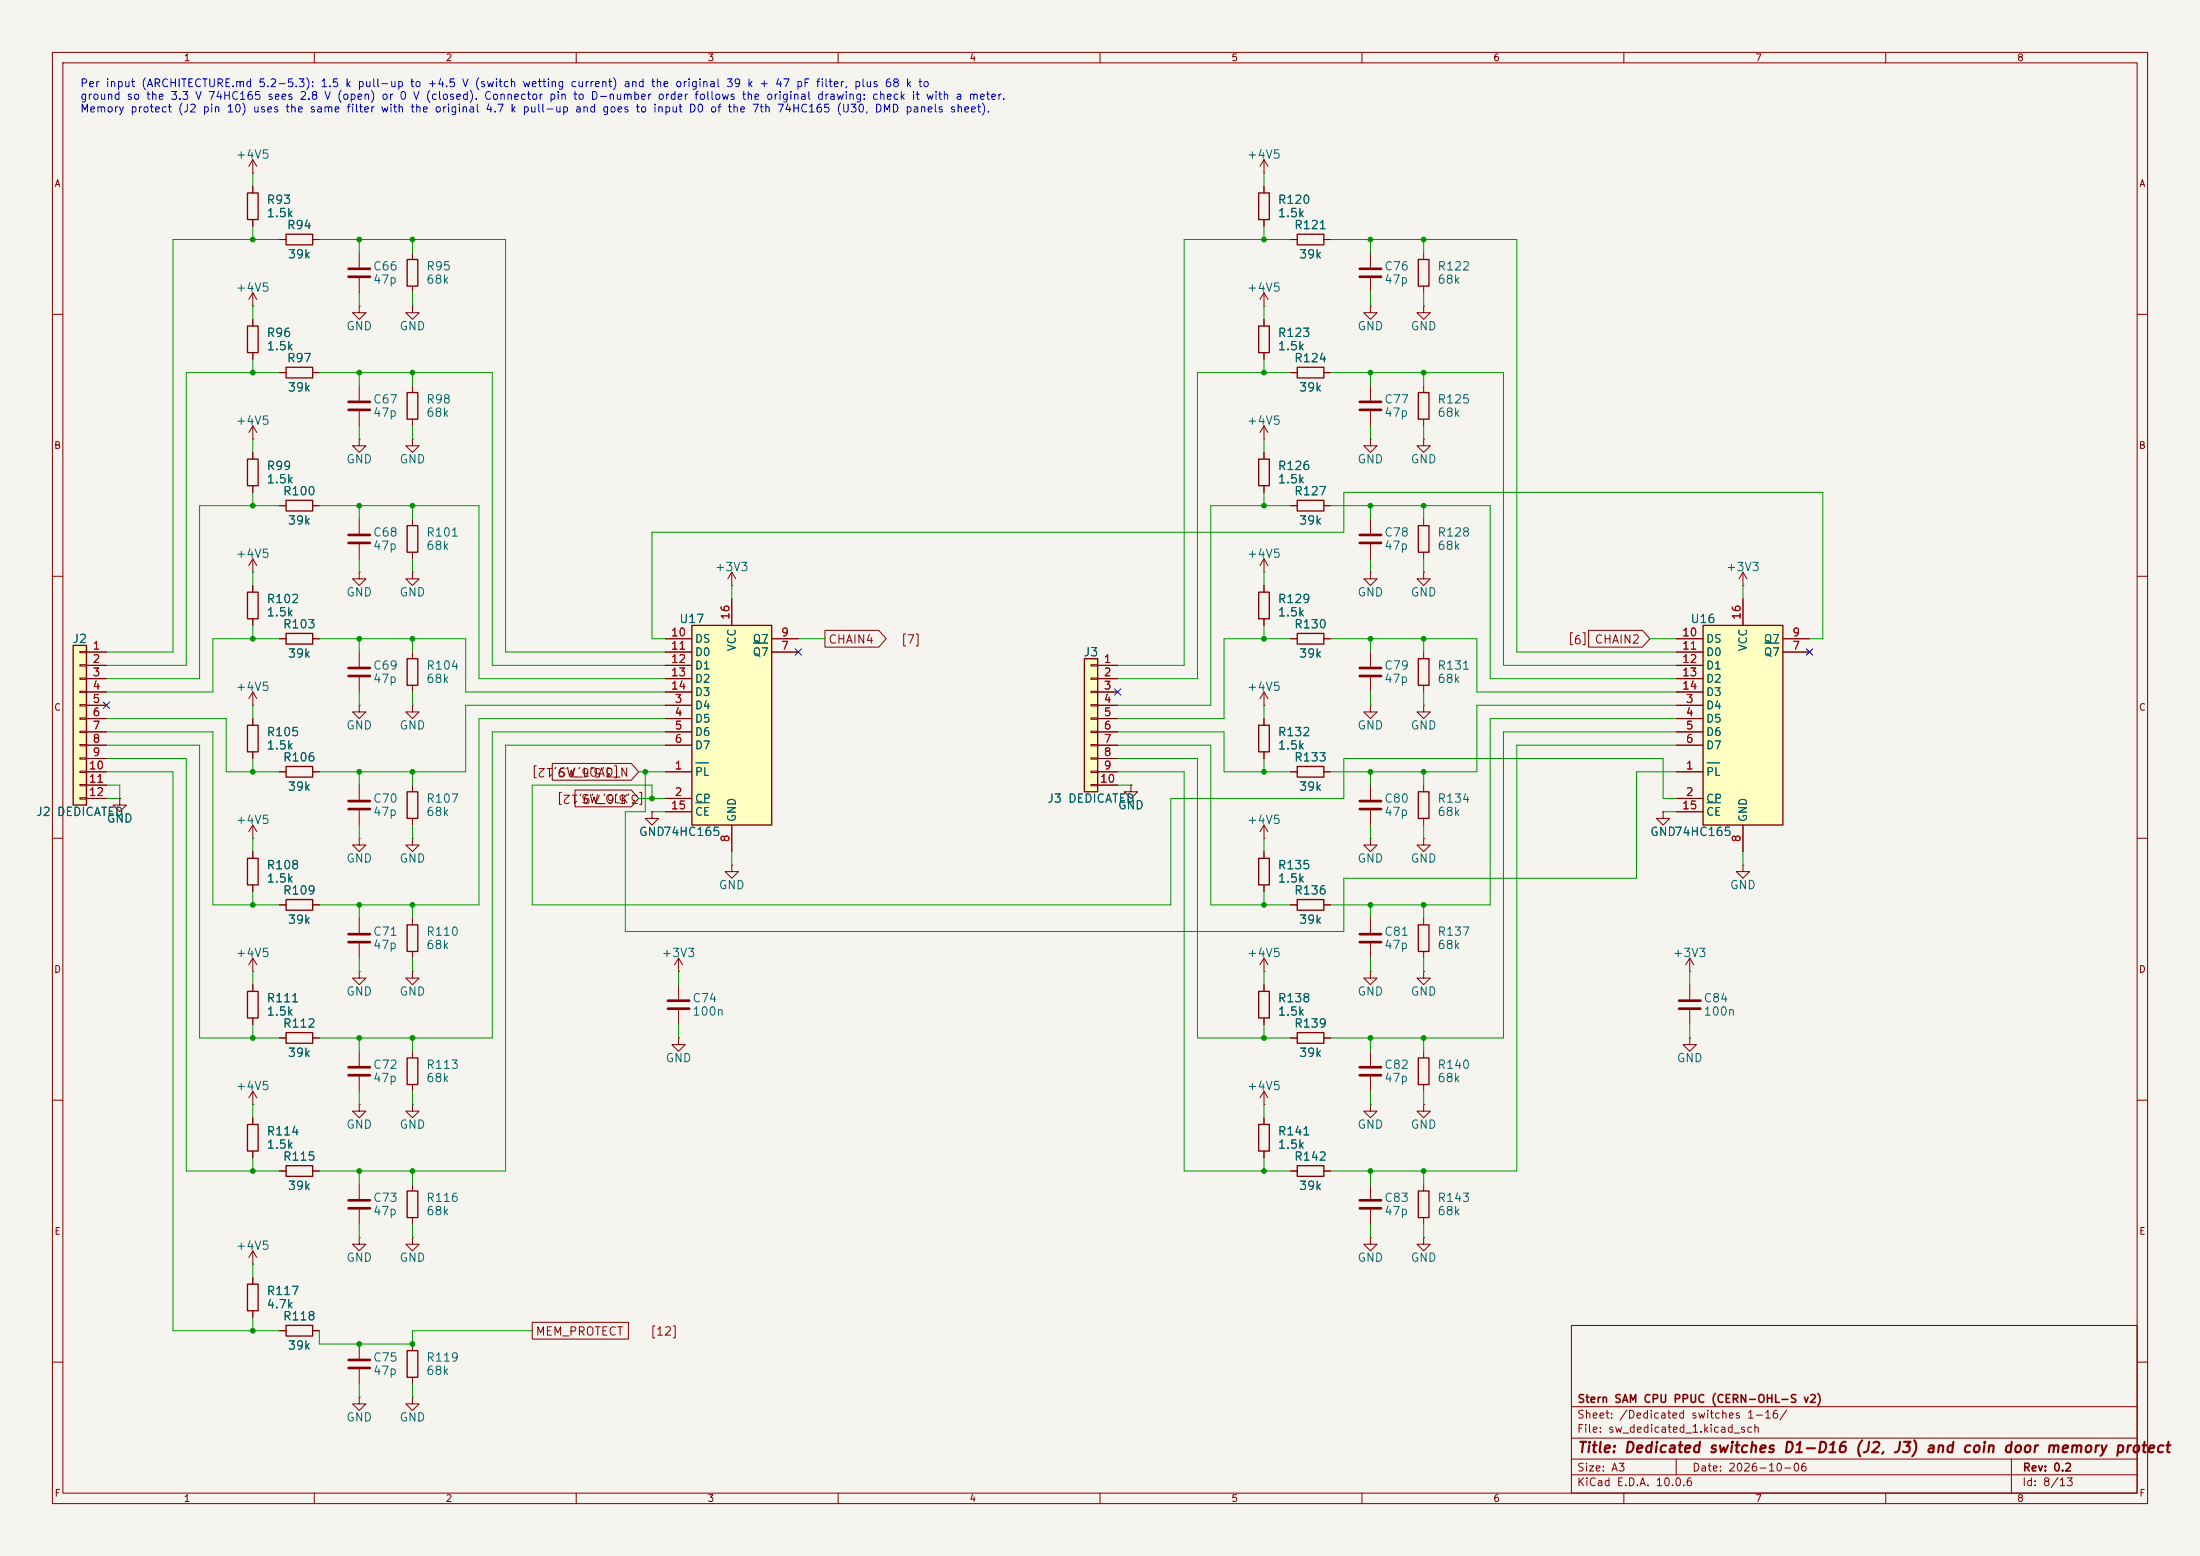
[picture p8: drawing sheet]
<svg xmlns="http://www.w3.org/2000/svg" width="420mm" height="297mm" viewBox="0 0 420 297" stroke-linecap="round" stroke-linejoin="round" font-family="sans-serif">
<path d="M0 0h420v297h-420z" fill="#f5f4ef" stroke="#f5f4ef" stroke-width=".19"/>
<g fill="none" stroke="#840000" stroke-width=".19">
<path d="M10 10h400v277h-400zM12 12h396v273h-396zM60 10v2M110 10v2M160 10v2M210 10v2M260 10v2M310 10v2M360 10v2M68.6 58.4v1.3h1.2l-1.2 1.3-1.3-1.3h1.3M68.6 58.4h.1M68.6 48.3v2.8"/>
<path d="M68.6 53.1v2.8M78.7 58.4v1.3h1.3l-1.3 1.3-1.2-1.3h1.2M78.7 58.4h.1M78.7 48.3v1.2M78.7 54.6v1.3M261.6 48.3v2.8M261.6 53.1v2.8M271.8 58.4v1.3h1.2l-1.2 1.3-1.3-1.3h1.3M271.8 58.4h.1M271.8 48.3v1.2M271.8 54.6v1.3M10 60h2"/>
<path d="M68.6 73.7v2.8M68.6 78.5v2.8M78.7 73.7v1.2M408 60h2M68.6 83.8v1.3h1.2l-1.2 1.3-1.3-1.3h1.3M68.6 83.8h.1M68.6 99.1v2.8M78.7 83.8v1.3h1.3l-1.3 1.3-1.2-1.3h1.2M78.7 83.8h.1M78.7 80v1.3M10 110h2M68.6 109.2v1.3h1.2l-1.2 1.3-1.3-1.3h1.3"/>
<path d="M68.6 109.2h.1M68.6 103.9v2.8M332.7 111.8h.1M332.7 109.2l-.7 1.3M332.7 109.2l.8 1.3M332.7 109.2v2.6M408 110h2M48.3 134.6h.1M48.3 132.1l-.8 1.3M48.3 132.1l.7 1.3M48.3 132.1v2.5M78.7 134.6v1.3h1.3l-1.3 1.3-1.2-1.3h1.2"/>
<path d="M78.7 134.6h.1M78.7 124.5v1.2M78.7 130.8v1.3M10 160h2M317.5 154.9v1.3h1.3l-1.3 1.3-1.3-1.3h1.3M317.5 154.9h.1M408 160h2M48.3 162.6v1.2M48.3 168.9v1.3M332.7 165.1v1.3h1.3l-1.3 1.2-1.2-1.2h1.2M332.7 165.1h.1M53.3 198.1h1.3"/>
<path d="M59.7 198.1h1.3M322.6 198.1v1.3h1.2l-1.2 1.3-1.3-1.3h1.3M322.6 198.1h.1M322.6 185.4h.1M322.6 182.9v2.5M322.6 188v2.8M322.6 192.8v2.8M322.6 182.9l-.8 1.3M322.6 182.9l.7 1.3M10 210h2M48.3 213.4v1.2M48.3 219.7v1.3"/>
<path d="M408 210h2M53.3 223.5h1.3M59.7 223.5h1.3M300 253h108v32h-108zM10 260h2M300 278.5h108M300 274.5h108M300 268.5h108M320 278.5v3M384 278.5v6.5M408 260h2M60 285v2"/>
<path d="M110 285v2M160 285v2M210 285v2M260 285v2M300 281.5h108M310 285v2M360 285v2"/>
</g>
<path d="M77.7 49.5h2.1v5.1h-2.1zM270.8 49.5h2v5.1h-2zM77.7 74.9h2.1v5.1h-2.1zM77.7 125.7h2.1v5.1h-2.1zM47.2 163.8h2.1v5.1h-2.1zM54.6 197.1h5.1v2h-5.1zM47.2 214.6h2.1v5.1h-2.1zM54.6 222.5h5.1v2h-5.1z" fill="none" stroke="#840000" stroke-width=".25"/>
<path d="M66.5 51.3h4.1M66.5 52.8h4.1M259.6 51.3h4.1M259.6 52.8h4.1M66.5 76.7h4.1M66.5 78.2h4.1M66.5 102.1h4.1M66.5 103.6h4.1M320.5 191h4.1M320.5 192.5h4.1" fill="none" stroke="#840000" stroke-width=".51"/>
<path d="M325.1 119.4h15.3v38.1h-15.3z" fill="#ffffc2"/>
<path d="M325.1 119.4h15.3v38.1h-15.3zM240.3 138.4h2v5.1h-2zM247.6 120.9h5.1v2h-5.1zM54.6 146.3h5.1v2h-5.1zM247.6 146.3h5.1v2h-5.1zM240.3 163.8h2v5.1h-2zM247.6 171.7h5.1v2h-5.1zM240.3 189.2h2v5.1h-2zM247.6 197.1h5.1v2h-5.1zM270.8 201.9h2v5.1h-2zM270.8 227.3h2v5.1h-2z" fill="none" stroke="#840000" stroke-width=".25"/>
<g fill="none" stroke="#840000" stroke-width=".19">
<path d="M78.7 109.2v1.3h1.3l-1.3 1.3-1.2-1.3h1.2M78.7 109.2h.1M332.7 114.3v5.1M68.6 134.6v1.3h1.2l-1.2 1.3-1.3-1.3h1.3M68.6 134.6h.1M68.6 124.5v2.8M68.6 129.3v2.8M241.3 134.6h.1M241.3 132.1l-.8 1.3M241.3 132.1l.8 1.3M241.3 132.1v2.5M241.3 137.2v1.2"/>
<path d="M246.4 121.9h1.2M252.7 121.9h1.3M271.8 134.6v1.3h1.2l-1.2 1.3-1.3-1.3h1.3M271.8 134.6h.1M320 134.6h5.1M320 137.2h5.1M320 139.7h5.1M320 124.5h5.1M320 121.9h5.1M320 127h5.1M320 129.5h5.1M320 132.1h5.1"/>
<path d="M340.4 124.5h5M340.4 121.9h5M53.3 147.3h1.3M59.7 147.3h1.3M241.3 143.5v1.3M241.3 157.5v2.5M241.3 157.5l-.8 1.3M241.3 157.5l.8 1.3M246.4 147.3h1.2M252.7 147.3h1.3M320 147.3h5.1M320 152.4h5.1"/>
<path d="M320 142.2h5.1M320 154.9h5.1M332.7 157.5v5.1M139.7 165.1v1.3h1.3l-1.3 1.2-1.3-1.2h1.3M139.7 165.1h.1M241.3 160h.1M241.3 162.6v1.2M241.3 168.9v1.3M246.4 172.7h1.2M252.7 172.7h1.3M261.6 160v1.3h1.3l-1.3 1.3-1.3-1.3h1.3M261.6 160h.1"/>
<path d="M241.3 185.4h.1M241.3 182.9v2.5M241.3 188v1.2M241.3 194.3v1.3M241.3 182.9l-.8 1.3M241.3 182.9l.8 1.3M246.4 198.1h1.2M252.7 198.1h1.3M261.6 185.4v1.3h1.3l-1.3 1.3-1.3-1.3h1.3M261.6 185.4h.1M271.8 185.4v1.3h1.2l-1.2 1.3-1.3-1.3h1.3M271.8 185.4h.1"/>
<path d="M261.6 210.8v1.3h1.3l-1.3 1.3-1.3-1.3h1.3M261.6 210.8h.1M261.6 200.7v2.8M261.6 205.5v2.8M271.8 210.8v1.3h1.2l-1.2 1.3-1.3-1.3h1.3M271.8 210.8h.1M271.8 200.7v1.2M271.8 207v1.3M261.6 226.1v2.8M261.6 230.9v2.8M271.8 226.1v1.2M271.8 232.4v1.3"/>
</g>
<path d="M336.9 122.7h2.7M325.9 145.6h2.4M325.9 153.2h2.5" fill="none" stroke="#006464" stroke-width=".19"/>
<path d="M66.5 127.5h4.1M66.5 129h4.1M259.6 203.7h4.1M259.6 205.2h4.1M259.6 229.1h4.1M259.6 230.6h4.1" fill="none" stroke="#840000" stroke-width=".51"/>
<path d="M132.1 119.4h15.2v38.1h-15.2z" fill="#ffffc2"/>
<path d="M132.1 119.4h15.2v38.1h-15.2z" fill="none" stroke="#840000" stroke-width=".25"/>
<g fill="none" stroke="#840000" stroke-width=".19">
<path d="M139.7 114.3v5.1M127 134.6h5.1M127 137.2h5.1M127 139.7h5.1M127 124.5h5.1M127 121.9h5.1M127 127h5.1M127 129.5h5.1M127 132.1h5.1M147.3 124.5h5.1M147.3 121.9h5.1M127 147.3h5.1"/>
<path d="M127 152.4h5.1M127 142.2h5.1M127 154.9h5.1M139.7 157.5v5.1M271.8 160v1.3h1.2l-1.2 1.3-1.3-1.3h1.3M271.8 160h.1"/>
</g>
<path d="M143.9 122.7h2.7M132.8 145.6h2.5M132.8 153.2h2.6" fill="none" stroke="#006464" stroke-width=".19"/>
<path d="M14 123.2h2.5v30.5h-2.5z" fill="#ffffc2"/>
<path d="M77.7 100.3h2.1v5.1h-2.1zM14 123.2h2.5v30.5h-2.5zM47.2 138.4h2.1v5.1h-2.1zM270.8 151.1h2v5.1h-2zM54.6 171.7h5.1v2h-5.1zM47.2 189.2h2.1v5.1h-2.1zM240.3 214.6h2v5.1h-2z" fill="none" stroke="#840000" stroke-width=".25"/>
<g fill="none" stroke="#840000" stroke-width=".19">
<path d="M78.7 99.1v1.2M78.7 105.4v1.3M139.7 111.8h.1M139.7 109.2l-.8 1.3M139.7 109.2l.8 1.3M139.7 109.2v2.6M15.2 124.3h1.3v.3h-1.3zM15.2 126.9h1.3v.2h-1.3zM15.2 129.4h1.3v.3h-1.3zM15.2 132h1.3v.2h-1.3zM15.2 134.5h1.3v.2h-1.3zM15.2 137h1.3v.3h-1.3z"/>
<path d="M15.2 139.6h1.3v.2h-1.3zM16.5 124.5h3.8M16.5 127h3.8M16.5 129.5h3.8M16.5 132.1h3.8M16.5 134.6h3.8M16.5 137.2h3.8M16.5 139.7h3.8M48.3 137.2v1.2M261.6 134.6v1.3h1.3l-1.3 1.3-1.3-1.3h1.3M261.6 134.6h.1M15.2 142.1h1.3v.3h-1.3z"/>
<path d="M15.2 144.7h1.3v.2h-1.3zM15.2 147.2h1.3v.2h-1.3zM15.2 149.7h1.3v.3h-1.3zM15.2 152.3h1.3v.2h-1.3zM16.5 142.2h3.8M16.5 144.8h3.8M16.5 147.3h3.8M16.5 149.9h3.8M16.5 152.4h3.8M22.9 152.4v1.3h1.2l-1.2 1.2-1.3-1.2h1.3M22.9 152.4h.1M48.3 157.5l-.8 1.3"/>
<path d="M48.3 157.5l.7 1.3M48.3 143.5v1.3M48.3 157.5v2.5M215.9 149.9v1.2h1.3l-1.3 1.3-1.3-1.3h1.3M215.9 149.9h.1M261.6 149.9v2.8M261.6 154.7v2.8M271.8 149.9v1.2M271.8 156.2v1.3M48.3 160h.1M53.3 172.7h1.3M59.7 172.7h1.3"/>
<path d="M261.6 175.3v2.8M48.3 185.4h.1M48.3 182.9v2.5M48.3 188v1.2M48.3 194.3v1.3M48.3 182.9l-.8 1.3M48.3 182.9l.7 1.3M261.6 180.1v2.8M241.3 210.8h.1M241.3 208.3l-.8 1.3M241.3 208.3l.8 1.3M241.3 208.3v2.5"/>
<path d="M241.3 213.4v1.2M241.3 219.7v1.3"/>
</g>
<path d="M259.6 152.9h4.1M259.6 154.4h4.1M259.6 178.3h4.1M259.6 179.8h4.1" fill="none" stroke="#840000" stroke-width=".51"/>
<path d="M207 125.7h2.5v25.4h-2.5z" fill="#ffffc2"/>
<g fill="none" stroke="#840000" stroke-width=".25">
<path d="M47.2 36.8h2.1v5.1h-2.1zM240.3 36.8h2v5.1h-2zM54.6 44.7h5.1v2h-5.1zM247.6 44.7h5.1v2h-5.1zM47.2 62.2h2.1v5.1h-2.1zM54.6 70.1h5.1v2h-5.1zM240.3 62.2h2v5.1h-2zM247.6 70.1h5.1v2h-5.1zM270.8 74.9h2v5.1h-2zM47.2 87.6h2.1v5.1h-2.1zM54.6 95.5h5.1v2h-5.1zM240.3 87.6h2v5.1h-2z"/>
<path d="M247.6 95.5h5.1v2h-5.1zM47.2 113h2.1v5.1h-2.1zM240.3 113h2v5.1h-2zM270.8 100.3h2v5.1h-2zM54.6 120.9h5.1v2h-5.1zM207 125.7h2.5v25.4h-2.5zM270.8 125.7h2v5.1h-2zM77.7 151.1h2.1v5.1h-2.1zM77.7 176.5h2.1v5.1h-2.1zM270.8 176.5h2v5.1h-2zM77.7 201.9h2.1v5.1h-2.1zM77.7 227.3h2.1v5.1h-2.1z"/>
<path d="M247.6 222.5h5.1v2h-5.1zM47.2 245.1h2.1v5.1h-2.1zM54.6 253h5.1v2h-5.1zM77.7 257.8h2.1v5.1h-2.1z"/>
</g>
<g fill="none" stroke="#840000" stroke-width=".19">
<path d="M48.3 33h.1M48.3 30.5v2.5M48.3 35.6v1.2M48.3 30.5l-.8 1.3M48.3 30.5l.7 1.3M241.3 33h.1M241.3 30.5v2.5M241.3 35.6v1.2M241.3 30.5l-.8 1.3M241.3 30.5l.8 1.3M48.3 58.4h.1M48.3 41.9v1.3"/>
<path d="M48.3 55.9v2.5M48.3 55.9l-.8 1.3M48.3 55.9l.7 1.3M53.3 45.7h1.3M59.7 45.7h1.3M241.3 58.4h.1M241.3 41.9v1.3M241.3 55.9v2.5M241.3 55.9l-.8 1.3M241.3 55.9l.8 1.3M246.4 45.7h1.2M252.7 45.7h1.3"/>
<path d="M261.6 58.4v1.3h1.3l-1.3 1.3-1.3-1.3h1.3M261.6 58.4h.1M48.3 61v1.2M48.3 67.3v1.3M53.3 71.1h1.3M59.7 71.1h1.3M241.3 61v1.2M241.3 67.3v1.3M246.4 71.1h1.2M252.7 71.1h1.3M261.6 73.7v2.8M261.6 78.5v2.8"/>
<path d="M271.8 73.7v1.2M48.3 83.8h.1M48.3 81.3v2.5M48.3 86.4v1.2M48.3 92.7v1.3M48.3 81.3l-.8 1.3M48.3 81.3l.7 1.3M53.3 96.5h1.3M59.7 96.5h1.3M241.3 83.8h.1M241.3 81.3v2.5M241.3 86.4v1.2"/>
<path d="M241.3 92.7v1.3M241.3 81.3l-.8 1.3M241.3 81.3l.8 1.3M246.4 96.5h1.2M252.7 96.5h1.3M261.6 83.8v1.3h1.3l-1.3 1.3-1.3-1.3h1.3M261.6 83.8h.1M261.6 99.1v2.8M271.8 83.8v1.3h1.2l-1.2 1.3-1.3-1.3h1.3M271.8 83.8h.1M271.8 80v1.3M271.8 99.1v1.2"/>
<path d="M48.3 109.2h.1M48.3 106.7v2.5M48.3 111.8v1.2M48.3 118.1v1.3M48.3 106.7l-.8 1.3M48.3 106.7l.7 1.3M139.7 114.3v5.1M241.3 109.2h.1M241.3 106.7l-.8 1.3M241.3 106.7l.8 1.3M241.3 106.7v2.5M241.3 111.8v1.2"/>
<path d="M241.3 118.1v1.3M261.6 109.2v1.3h1.3l-1.3 1.3-1.3-1.3h1.3M261.6 109.2h.1M261.6 103.9v2.8M271.8 109.2v1.3h1.2l-1.2 1.3-1.3-1.3h1.3M271.8 109.2h.1M271.8 105.4v1.3M332.7 114.3v5.1M16.5 127h3.8M16.5 129.5h3.8M16.5 132.1h3.8M16.5 134.6h3.8"/>
<path d="M16.5 137.2h3.8M16.5 139.7h3.8M16.5 124.5h3.8M48.3 137.2v1.2M53.3 121.9h1.3M59.7 121.9h1.3M127 127h5.1M127 129.5h5.1M127 132.1h5.1M127 134.6h5.1M127 137.2h5.1M127 139.7h5.1"/>
<path d="M127 121.9h5.1M127 124.5h5.1M147.3 121.9h5.1M147.3 124.5h5.1M157.5 120.3h10.3l1.4 1.6-1.4 1.6h-10.3zM208.3 126.9h1.2v.2h-1.2zM208.3 129.4h1.2v.3h-1.2zM208.3 132h1.2v.2h-1.2zM208.3 134.5h1.2v.2h-1.2zM208.3 137h1.2v.3h-1.2zM208.3 139.6h1.2v.2h-1.2zM209.5 127h3.9"/>
<path d="M209.5 129.5h3.9M209.5 132.1h3.9M209.5 134.6h3.9M209.5 137.2h3.9M209.5 139.7h3.9M241.3 137.2v1.2M246.4 121.9h1.2M252.7 121.9h1.3M261.6 124.5v2.8M261.6 129.3v2.8M271.8 124.5v1.2M271.8 130.8v1.3"/>
<path d="M303.3 120.3h10.3l1.4 1.6-1.4 1.6h-10.3zM320 127h5.1M320 129.5h5.1M320 132.1h5.1M320 134.6h5.1M320 137.2h5.1M320 139.7h5.1M320 121.9h5.1M320 124.5h5.1M340.4 121.9h5M340.4 124.5h5M16.5 142.2h3.8"/>
<path d="M16.5 144.8h3.8M16.5 147.3h3.8M16.5 149.9h3.8M16.5 152.4h3.8M22.9 152.4h.1M48.3 143.5v1.3M53.3 147.3h1.3M59.7 147.3h1.3M68.6 149.9v2.8M68.6 154.7v2.8M78.7 149.9v1.2M78.7 156.2v1.3"/>
<path d="M105.4 145.7h15.1l1.4 1.6-1.4 1.6h-15.1zM109.8 150.8h10.7l1.4 1.6-1.4 1.6h-10.7zM124.5 154.9v1.3h1.2l-1.2 1.3-1.3-1.3h1.3M124.5 154.9h.1M127 142.2h5.1M127 147.3h5.1M127 152.4h5.1M127 154.9h5.1M139.7 157.5v5.1M208.3 142.1h1.2v.3h-1.2zM208.3 144.7h1.2v.2h-1.2zM208.3 147.2h1.2v.2h-1.2z"/>
<path d="M208.3 149.7h1.2v.3h-1.2zM209.5 142.2h3.9M209.5 144.8h3.9M209.5 147.3h3.9M209.5 149.9h3.9M215.9 149.9h.1M241.3 143.5v1.3M246.4 147.3h1.2M252.7 147.3h1.3M317.5 154.9h.1M320 142.2h5.1M320 147.3h5.1"/>
<path d="M320 152.4h5.1M320 154.9h5.1M332.7 157.5v5.1M48.3 162.6v1.2M48.3 168.9v1.3M53.3 172.7h1.3M59.7 172.7h1.3M68.6 160v1.3h1.2l-1.2 1.3-1.3-1.3h1.3M68.6 160h.1M68.6 175.3v2.8M78.7 160v1.3h1.3l-1.3 1.3-1.2-1.3h1.2M78.7 160h.1"/>
<path d="M78.7 175.3v1.2M241.3 162.6v1.2M241.3 168.9v1.3M246.4 172.7h1.2M252.7 172.7h1.3M271.8 175.3v1.2M48.3 188v1.2M48.3 194.3v1.3M53.3 198.1h1.3M59.7 198.1h1.3M68.6 185.4v1.3h1.2l-1.2 1.3-1.3-1.3h1.3M68.6 185.4h.1"/>
<path d="M68.6 180.1v2.8M78.7 185.4v1.3h1.3l-1.3 1.3-1.2-1.3h1.2M78.7 185.4h.1M78.7 181.6v1.3M129.5 185.4h.1M129.5 198.1v1.3h1.3l-1.3 1.3-1.2-1.3h1.2M129.5 198.1h.1M129.5 182.9v2.5M129.5 188v2.8M129.5 192.8v2.8M129.5 182.9l-.7 1.3M129.5 182.9l.8 1.3"/>
<path d="M241.3 188v1.2M241.3 194.3v1.3M246.4 198.1h1.2M252.7 198.1h1.3M271.8 181.6v1.3M48.3 210.8h.1M48.3 208.3v2.5M48.3 213.4v1.2M48.3 219.7v1.3M48.3 208.3l-.8 1.3M48.3 208.3l.7 1.3M68.6 210.8v1.3h1.2l-1.2 1.3-1.3-1.3h1.3"/>
<path d="M68.6 210.8h.1M68.6 200.7v2.8M68.6 205.5v2.8M78.7 210.8v1.3h1.3l-1.3 1.3-1.2-1.3h1.2M78.7 210.8h.1M78.7 200.7v1.2M78.7 207v1.3M241.3 213.4v1.2M241.3 219.7v1.3M48.3 238.8v2.5M48.3 238.8l-.8 1.2M48.3 238.8l.7 1.2"/>
<path d="M53.3 223.5h1.3M59.7 223.5h1.3M68.6 236.2v1.3h1.2l-1.2 1.3-1.3-1.3h1.3M68.6 236.2h.1M68.6 226.1v2.8M68.6 230.9v2.8M78.7 236.2v1.3h1.3l-1.3 1.3-1.2-1.3h1.2M78.7 236.2h.1M78.7 226.1v1.2M78.7 232.4v1.3M246.4 223.5h1.2M252.7 223.5h1.3"/>
<path d="M261.6 236.2v1.3h1.3l-1.3 1.3-1.3-1.3h1.3M261.6 236.2h.1M271.8 236.2v1.3h1.2l-1.2 1.3-1.3-1.3h1.3M271.8 236.2h.1M48.3 241.3h.1M48.3 243.8v1.3M48.3 250.2v1.3M53.3 254h1.3M59.7 254h1.3M68.6 256.5v2.8M78.7 256.5v1.3M101.6 252.4h18.4v3.2h-18.4z"/>
<path d="M68.6 266.7v1.3h1.2l-1.2 1.2-1.3-1.2h1.3M68.6 266.7h.1M68.6 261.4v2.8M78.7 266.7v1.3h1.3l-1.3 1.2-1.2-1.2h1.2M78.7 266.7h.1M78.7 262.9v1.3"/>
</g>
<g fill="none" stroke="#840000" stroke-width=".51">
<path d="M259.6 76.7h4.1M259.6 78.2h4.1M259.6 102.1h4.1M259.6 103.6h4.1M259.6 127.5h4.1M259.6 129h4.1M66.5 152.9h4.1M66.5 154.4h4.1M66.5 178.3h4.1M66.5 179.8h4.1M127.5 191h4.1M127.5 192.5h4.1"/>
<path d="M66.5 203.7h4.1M66.5 205.2h4.1M66.5 229.1h4.1M66.5 230.6h4.1M66.5 259.6h4.1M66.5 261.1h4.1"/>
</g>
<g fill="none" stroke="#009600" stroke-width=".19">
<path d="M48.3 33v2.6M241.3 33v2.6M48.3 43.2v2.5M48.3 58.4v2.6M53.3 45.7h-20.3v78.8h-12.7M61 45.7h35.5v78.8h30.5M68.6 45.7v2.6M68.6 55.9v2.5M78.7 45.7v2.6M78.7 55.9v2.5M241.3 43.2v2.5M241.3 58.4v2.6"/>
<path d="M246.4 45.7h-20.3v81.3h-12.7M254 45.7h35.6v78.8h30.4M261.6 45.7v2.6M261.6 55.9v2.5M271.8 45.7v2.6M271.8 55.9v2.5M48.3 68.6v2.5M53.3 71.1h-17.7v55.9h-15.3M61 71.1h33v55.9h33M68.6 71.1v2.6M78.7 71.1v2.6M241.3 68.6v2.5"/>
<path d="M246.4 71.1h-17.8v58.4h-15.2M254 71.1h33v55.9h33M261.6 71.1v2.6M271.8 71.1v2.6M48.3 83.8v2.6M48.3 94v2.5M53.3 96.5h-15.2v33h-17.8M61 96.5h30.4v33h35.6M68.6 81.3v2.5M68.6 96.5v2.6M78.7 81.3v2.5M78.7 96.5v2.6"/>
<path d="M241.3 83.8v2.6M241.3 94v2.5M246.4 96.5h-15.3v38.1h-17.7M254 96.5h30.5v33h35.5M261.6 81.3v2.5M261.6 96.5v2.6M271.8 81.3v2.5M271.8 96.5v2.6M48.3 109.2v2.6M48.3 119.4v2.5M68.6 106.7v2.5M78.7 106.7v2.5"/>
<path d="M139.7 111.8v2.5M241.3 109.2v2.6M241.3 119.4v2.5M261.6 106.7v2.5M271.8 106.7v2.5M332.7 111.8v2.5M20.3 137.2h22.9v10.1h10.1M20.3 139.7h20.3v33h12.7M48.3 134.6v2.6M53.3 121.9h-12.7v10.2h-20.3M61 121.9h27.9v10.2h38.1M68.6 121.9v2.6"/>
<path d="M68.6 132.1v2.5M78.7 121.9v2.6M78.7 132.1v2.5M127 134.6h-38.1v12.7h-27.9M127 137.2h-35.6v35.5h-30.4M127 121.9h-2.5v-20.3h132v-7.6h91.5v27.9h-2.6M127 139.7h-33v58.4h-33M152.4 121.9h5.1M213.4 139.7h20.3v7.6h12.7M241.3 134.6v2.6M246.4 121.9h-12.7v15.3h-20.3M254 121.9h27.9v10.2h38.1"/>
<path d="M261.6 121.9v2.6M261.6 132.1v2.5M271.8 121.9v2.6M271.8 132.1v2.5M315 121.9h5M320 134.6h-38.1v12.7h-27.9M320 137.2h-35.5v35.5h-30.5M320 139.7h-33v58.4h-33M20.3 147.3h12.7v106.7h20.3M20.3 142.2h17.8v55.9h15.2M20.3 149.9h2.6v2.5h-2.6M20.3 144.8h15.3v78.7h17.7"/>
<path d="M48.3 144.8v2.5M68.6 147.3v2.6M68.6 157.5v2.5M78.7 147.3v2.6M78.7 157.5v2.5M121.9 147.3h5.1M121.9 152.4h5.1M123.2 147.3v7.6h-3.8v22.9h137.1v-10.2h55.9v-20.3h7.6M124.5 152.4v-2.5h-22.9v22.8h121.9v-20.3h33v-7.6h61v7.6h2.5M124.5 154.9h2.5M127 142.2h-30.5v81.3h-35.5M213.4 147.3h12.7v76.2h20.3"/>
<path d="M213.4 142.2h17.7v30.5h15.3M213.4 144.8h15.2v53.3h17.8M213.4 149.9h2.5M241.3 144.8v2.5M261.6 147.3v2.6M261.6 157.5v2.5M271.8 147.3v2.6M271.8 157.5v2.5M317.5 154.9h2.5M320 142.2h-30.4v81.3h-35.6M48.3 160v2.6M48.3 170.2v2.5"/>
<path d="M68.6 172.7v2.6M78.7 172.7v2.6M139.7 162.6v2.5M241.3 160v2.6M241.3 170.2v2.5M261.6 172.7v2.6M271.8 172.7v2.6M332.7 162.6v2.5M48.3 185.4v2.6M48.3 195.6v2.5M68.6 182.9v2.5M68.6 198.1v2.6"/>
<path d="M78.7 182.9v2.5M78.7 198.1v2.6M129.5 185.4v2.6M129.5 195.6v2.5M241.3 185.4v2.6M241.3 195.6v2.5M261.6 182.9v2.5M261.6 198.1v2.6M271.8 182.9v2.5M271.8 198.1v2.6M322.6 185.4v2.6M322.6 195.6v2.5"/>
<path d="M48.3 210.8v2.6M68.6 208.3v2.5M78.7 208.3v2.5M241.3 210.8v2.6M261.6 208.3v2.5M271.8 208.3v2.5M48.3 221v2.5M68.6 223.5v2.6M68.6 233.7v2.5M78.7 223.5v2.6M78.7 233.7v2.5M241.3 221v2.5"/>
<path d="M261.6 223.5v2.6M261.6 233.7v2.5M271.8 223.5v2.6M271.8 233.7v2.5M48.3 241.3v2.5M48.3 251.5v2.5M61 254v2.5h17.7v-2.5h22.9M68.6 264.2v2.5M78.7 264.2v2.5"/>
</g>
<path d="M19.7 134l1.2 1.2M20.9 134l-1.2 1.2M151.8 123.9l1.2 1.2M153 123.9l-1.2 1.2M212.8 131.5l1.2 1.2M214 131.5l-1.2 1.2M344.8 123.9l1.2 1.2M346 123.9l-1.2 1.2" fill="none" stroke="#000084" stroke-width=".19"/>
<path d="M143.9 122.7h2.7M336.9 122.7h2.7M132.8 145.6h2.5M132.8 153.2h2.6M325.9 145.6h2.4M325.9 153.2h2.5" fill="none" stroke="#006464" stroke-width=".19"/>
<g fill="#009600" stroke="#009600" stroke-width=".19">
<circle cx="271.8" cy="71.1" r=".46"/>
<circle cx="271.8" cy="45.7" r=".46"/>
<circle cx="261.6" cy="45.7" r=".46"/>
<circle cx="241.3" cy="71.1" r=".46"/>
<circle cx="261.6" cy="71.1" r=".46"/>
<circle cx="241.3" cy="45.7" r=".46"/>
<circle cx="48.3" cy="71.1" r=".46"/>
<circle cx="68.6" cy="45.7" r=".46"/>
<circle cx="78.7" cy="45.7" r=".46"/>
<circle cx="48.3" cy="45.7" r=".46"/>
<circle cx="68.6" cy="71.1" r=".46"/>
<circle cx="78.7" cy="71.1" r=".46"/>
<circle cx="68.6" cy="223.5" r=".46"/>
<circle cx="78.7" cy="223.5" r=".46"/>
<circle cx="68.6" cy="256.5" r=".46"/>
<circle cx="48.3" cy="254" r=".46"/>
<circle cx="48.3" cy="223.5" r=".46"/>
<circle cx="78.7" cy="256.5" r=".46"/>
<circle cx="48.3" cy="198.1" r=".46"/>
<circle cx="48.3" cy="147.3" r=".46"/>
<circle cx="78.7" cy="172.7" r=".46"/>
<circle cx="78.7" cy="198.1" r=".46"/>
<circle cx="68.6" cy="172.7" r=".46"/>
<circle cx="48.3" cy="172.7" r=".46"/>
<circle cx="68.6" cy="147.3" r=".46"/>
<circle cx="78.7" cy="147.3" r=".46"/>
<circle cx="78.7" cy="121.9" r=".46"/>
<circle cx="48.3" cy="96.5" r=".46"/>
<circle cx="68.6" cy="121.9" r=".46"/>
<circle cx="48.3" cy="121.9" r=".46"/>
<circle cx="241.3" cy="172.7" r=".46"/>
<circle cx="241.3" cy="198.1" r=".46"/>
<circle cx="271.8" cy="198.1" r=".46"/>
<circle cx="261.6" cy="121.9" r=".46"/>
<circle cx="271.8" cy="96.5" r=".46"/>
<circle cx="271.8" cy="147.3" r=".46"/>
<circle cx="261.6" cy="147.3" r=".46"/>
<circle cx="261.6" cy="96.5" r=".46"/>
<circle cx="241.3" cy="96.5" r=".46"/>
<circle cx="241.3" cy="121.9" r=".46"/>
<circle cx="261.6" cy="198.1" r=".46"/>
<circle cx="271.8" cy="172.7" r=".46"/>
<circle cx="241.3" cy="147.3" r=".46"/>
<circle cx="124.5" cy="152.4" r=".46"/>
<circle cx="123.2" cy="147.3" r=".46"/>
<circle cx="78.7" cy="96.5" r=".46"/>
<circle cx="68.6" cy="96.5" r=".46"/>
<circle cx="261.6" cy="172.7" r=".46"/>
<circle cx="271.8" cy="223.5" r=".46"/>
<circle cx="271.8" cy="121.9" r=".46"/>
<circle cx="261.6" cy="223.5" r=".46"/>
<circle cx="241.3" cy="223.5" r=".46"/>
<circle cx="68.6" cy="198.1" r=".46"/>
</g>
<text font-size="2" fill="#840000" x="301" y="277.8">Title: Dedicated switches D1-D16 (J2, J3) and coin door memory protect</text>
<g font-size="1.6" fill="#006464">
<text x="44.9" y="30.7">+4V5</text>
<text x="237.9" y="30.7">+4V5</text>
<text x="50.8" y="39.3">R93</text>
<text x="50.8" y="41.9">1.5k</text>
<text x="243.8" y="39.3">R120</text>
<text x="243.8" y="41.9">1.5k</text>
<text x="54.7" y="44.1">R94</text>
<text x="246.9" y="44.1">R121</text>
<text x="54.8" y="49.7">39k</text>
<text x="71.1" y="52">C66</text>
<text x="81.3" y="52">R95</text>
<text x="247.9" y="49.7">39k</text>
<text x="264.1" y="52">C76</text>
<text x="274.3" y="52">R122</text>
<text x="44.9" y="56.1">+4V5</text>
<text x="71.1" y="54.6">47p</text>
<text x="81.3" y="54.6">68k</text>
<text x="237.9" y="56.1">+4V5</text>
<text x="264.1" y="54.6">47p</text>
<text x="274.3" y="54.6">68k</text>
<text x="50.8" y="64.7">R96</text>
<text x="66" y="63.4">GND</text>
<text x="76.1" y="63.4">GND</text>
<text x="243.8" y="64.7">R123</text>
<text x="259" y="63.4">GND</text>
<text x="269.2" y="63.4">GND</text>
<text x="50.8" y="67.3">1.5k</text>
<text x="54.7" y="69.5">R97</text>
<text x="243.8" y="67.3">1.5k</text>
<text x="246.9" y="69.5">R124</text>
<text x="54.8" y="75.1">39k</text>
<text x="71.1" y="77.4">C67</text>
<text x="81.3" y="77.4">R98</text>
<text x="247.9" y="75.1">39k</text>
<text x="264.1" y="77.4">C77</text>
<text x="274.3" y="77.4">R125</text>
<text x="44.9" y="81.5">+4V5</text>
<text x="71.1" y="80">47p</text>
<text x="81.3" y="80">68k</text>
<text x="237.9" y="81.5">+4V5</text>
<text x="264.1" y="80">47p</text>
<text x="274.3" y="80">68k</text>
<text x="66" y="88.8">GND</text>
<text x="76.1" y="88.8">GND</text>
<text x="259" y="88.8">GND</text>
<text x="269.2" y="88.8">GND</text>
<text x="50.8" y="90.1">R99</text>
<text x="50.8" y="92.7">1.5k</text>
<text x="53.9" y="94.9">R100</text>
<text x="243.8" y="90.1">R126</text>
<text x="243.8" y="92.7">1.5k</text>
<text x="246.9" y="94.9">R127</text>
<text x="54.8" y="100.5">39k</text>
<text x="247.9" y="100.5">39k</text>
<text x="44.9" y="106.9">+4V5</text>
<text x="71.1" y="102.8">C68</text>
<text x="71.1" y="105.4">47p</text>
<text x="81.3" y="102.8">R101</text>
<text x="81.3" y="105.4">68k</text>
<text x="237.9" y="106.9">+4V5</text>
<text x="264.1" y="102.8">C78</text>
<text x="264.1" y="105.4">47p</text>
<text x="274.3" y="102.8">R128</text>
<text x="274.3" y="105.4">68k</text>
<text x="136.3" y="109.4">+3V3</text>
<text x="329.4" y="109.4">+3V3</text>
<text x="50.8" y="115.5">R102</text>
<text x="50.8" y="118.1">1.5k</text>
<text x="66" y="114.2">GND</text>
<text x="76.1" y="114.2">GND</text>
<text x="129.6" y="119.3">U17</text>
<text x="243.8" y="115.5">R129</text>
<text x="243.8" y="118.1">1.5k</text>
<text x="259" y="114.2">GND</text>
<text x="269.2" y="114.2">GND</text>
<text x="322.6" y="119.3">U16</text>
<text x="13.7" y="123.1">J2</text>
<text x="53.9" y="120.3">R103</text>
<text x="54.8" y="125.9">39k</text>
<text x="206.7" y="125.7">J3</text>
<text x="246.9" y="120.3">R130</text>
<text x="247.9" y="125.9">39k</text>
<text x="71.1" y="128.2">C69</text>
<text x="71.1" y="130.8">47p</text>
<text x="81.3" y="128.2">R104</text>
<text x="81.3" y="130.8">68k</text>
<text x="264.1" y="128.2">C79</text>
<text x="264.1" y="130.8">47p</text>
<text x="274.3" y="128.2">R131</text>
<text x="274.3" y="130.8">68k</text>
<text x="44.9" y="132.3">+4V5</text>
<text x="237.9" y="132.3">+4V5</text>
<text x="50.8" y="140.9">R105</text>
<text x="50.8" y="143.5">1.5k</text>
<text x="66" y="139.6">GND</text>
<text x="76.1" y="139.6">GND</text>
<text x="243.8" y="140.9">R132</text>
<text x="243.8" y="143.5">1.5k</text>
<text x="259" y="139.6">GND</text>
<text x="269.2" y="139.6">GND</text>
<text x="53.9" y="145.7">R106</text>
<text x="246.9" y="145.7">R133</text>
<text x="54.8" y="151.3">39k</text>
<text x="71.1" y="153.6">C70</text>
<text x="81.3" y="153.6">R107</text>
<text x="199.8" y="153.6">J3 DEDICATED</text>
<text x="213.3" y="154.9">GND</text>
<text x="247.9" y="151.3">39k</text>
<text x="264.1" y="153.6">C80</text>
<text x="274.3" y="153.6">R134</text>
<text x="6.8" y="156.2">J2</text>
<text x="10.7" y="156.2">DEDICATED</text>
<text x="20.3" y="157.4">GND</text>
<text x="44.9" y="157.7">+4V5</text>
<text x="71.1" y="156.2">47p</text>
<text x="81.3" y="156.2">68k</text>
<text x="121.9" y="160">GND74HC165</text>
<text x="237.9" y="157.7">+4V5</text>
<text x="264.1" y="156.2">47p</text>
<text x="274.3" y="156.2">68k</text>
<text x="314.9" y="160">GND74HC165</text>
<text x="50.8" y="166.3">R108</text>
<text x="66" y="165">GND</text>
<text x="76.1" y="165">GND</text>
<text x="243.8" y="166.3">R135</text>
<text x="259" y="165">GND</text>
<text x="269.2" y="165">GND</text>
<text x="50.8" y="168.9">1.5k</text>
<text x="53.9" y="171.1">R109</text>
<text x="137.1" y="170.1">GND</text>
<text x="243.8" y="168.9">1.5k</text>
<text x="246.9" y="171.1">R136</text>
<text x="330.1" y="170.1">GND</text>
<text x="54.8" y="176.7">39k</text>
<text x="71.1" y="179">C71</text>
<text x="81.3" y="179">R110</text>
<text x="247.9" y="176.7">39k</text>
<text x="264.1" y="179">C81</text>
<text x="274.3" y="179">R137</text>
<text x="44.9" y="183.1">+4V5</text>
<text x="71.1" y="181.6">47p</text>
<text x="81.3" y="181.6">68k</text>
<text x="126.2" y="183.1">+3V3</text>
<text x="237.9" y="183.1">+4V5</text>
<text x="264.1" y="181.6">47p</text>
<text x="274.3" y="181.6">68k</text>
<text x="319.2" y="183.1">+3V3</text>
<text x="50.8" y="191.7">R111</text>
<text x="66" y="190.4">GND</text>
<text x="76.1" y="190.4">GND</text>
<text x="132.1" y="191.7">C74</text>
<text x="243.8" y="191.7">R138</text>
<text x="259" y="190.4">GND</text>
<text x="269.2" y="190.4">GND</text>
<text x="325.1" y="191.7">C84</text>
<text x="50.8" y="194.3">1.5k</text>
<text x="53.9" y="196.5">R112</text>
<text x="132.1" y="194.3">100n</text>
<text x="243.8" y="194.3">1.5k</text>
<text x="246.9" y="196.5">R139</text>
<text x="325.1" y="194.3">100n</text>
<text x="54.8" y="202.1">39k</text>
<text x="126.9" y="203.1">GND</text>
<text x="247.9" y="202.1">39k</text>
<text x="320" y="203.1">GND</text>
<text x="44.9" y="208.5">+4V5</text>
<text x="71.1" y="204.4">C72</text>
<text x="71.1" y="207">47p</text>
<text x="81.3" y="204.4">R113</text>
<text x="81.3" y="207">68k</text>
<text x="237.9" y="208.5">+4V5</text>
<text x="264.1" y="204.4">C82</text>
<text x="264.1" y="207">47p</text>
<text x="274.3" y="204.4">R140</text>
<text x="274.3" y="207">68k</text>
<text x="66" y="215.8">GND</text>
<text x="76.1" y="215.8">GND</text>
<text x="259" y="215.8">GND</text>
<text x="269.2" y="215.8">GND</text>
<text x="50.8" y="217.1">R114</text>
<text x="50.8" y="219.7">1.5k</text>
<text x="53.9" y="221.9">R115</text>
<text x="243.8" y="217.1">R141</text>
<text x="243.8" y="219.7">1.5k</text>
<text x="246.9" y="221.9">R142</text>
<text x="54.8" y="227.5">39k</text>
<text x="247.9" y="227.5">39k</text>
<text x="71.1" y="229.8">C73</text>
<text x="71.1" y="232.4">47p</text>
<text x="81.3" y="229.8">R116</text>
<text x="81.3" y="232.4">68k</text>
<text x="264.1" y="229.8">C83</text>
<text x="264.1" y="232.4">47p</text>
<text x="274.3" y="229.8">R143</text>
<text x="274.3" y="232.4">68k</text>
<text x="44.9" y="239">+4V5</text>
<text x="66" y="241.2">GND</text>
<text x="76.1" y="241.2">GND</text>
<text x="259" y="241.2">GND</text>
<text x="269.2" y="241.2">GND</text>
<text x="50.8" y="247.6">R117</text>
<text x="50.8" y="250.1">4.7k</text>
<text x="53.9" y="252.4">R118</text>
<text x="54.8" y="258">39k</text>
<text x="71.1" y="260.3">C75</text>
<text x="71.1" y="262.8">47p</text>
<text x="81.3" y="260.3">R119</text>
<text x="81.3" y="262.8">68k</text>
<text x="66" y="271.7">GND</text>
<text x="76.1" y="271.7">GND</text>
</g>
<g font-size="1.6" fill="#840000">
<text x="158" y="123.3">CHAIN4</text>
<text x="171.9" y="123.3">[7]</text>
<text x="303.2" y="120.8" transform="rotate(-180 303.2 120.8)">[9]</text>
<text x="304.3" y="123.3">CHAIN2</text>
<text x="106.5" y="148.7">SW_LOAD_N</text>
<text x="118.3" y="146.2" transform="rotate(-180 118.3 146.2)">[3,5,6,7,9,12]</text>
<text x="110.8" y="153.7">SW_CLK</text>
<text x="123.1" y="151.3" transform="rotate(-180 123.1 151.3)">[3,5,6,7,9,12]</text>
<text x="102.1" y="255.3">MEM_PROTECT</text>
<text x="124" y="255.3">[12]</text>
</g>
<g font-size="1.5" fill="#0000c2">
<text x="15.2" y="17">Per input (ARCHITECTURE.md 5.2-5.3): 1.5 k pull-up to +4.5 V (switch wetting current) and the original 39 k + 47 pF filter, plus 68 k to</text>
<text x="15.2" y="19.4">ground so the 3.3 V 74HC165 sees 2.8 V (open) or 0 V (closed). Connector pin to D-number order follows the original drawing: check it with a meter.</text>
<text x="15.2" y="21.8">Memory protect (J2 pin 10) uses the same filter with the original 4.7 k pull-up and goes to input D0 of the 7th 74HC165 (U30, DMD panels sheet).</text>
</g>
<g font-size="1.5" fill="#a90000">
<text x="139.6" y="118.4" transform="rotate(-90 139.6 118.4)">16</text>
<text x="332.6" y="118.4" transform="rotate(-90 332.6 118.4)">16</text>
<text x="17.6" y="124.4">1</text>
<text x="128" y="121.8">10</text>
<text x="128" y="124.4">11</text>
<text x="149" y="124.4">7</text>
<text x="149" y="121.8">9</text>
<text x="321" y="121.8">10</text>
<text x="321" y="124.4">11</text>
<text x="342" y="124.4">7</text>
<text x="342" y="121.8">9</text>
<text x="17.6" y="126.9">2</text>
<text x="17.6" y="129.4">3</text>
<text x="17.6" y="132">4</text>
<text x="128" y="126.9">12</text>
<text x="128" y="129.4">13</text>
<text x="128" y="132">14</text>
<text x="210.6" y="126.9">1</text>
<text x="210.6" y="129.4">2</text>
<text x="210.6" y="132">3</text>
<text x="321" y="126.9">12</text>
<text x="321" y="129.4">13</text>
<text x="321" y="132">14</text>
<text x="17.6" y="134.5">5</text>
<text x="17.6" y="137.1">6</text>
<text x="128.7" y="134.5">3</text>
<text x="128.7" y="137.1">4</text>
<text x="210.6" y="134.5">4</text>
<text x="210.6" y="137.1">5</text>
<text x="321.7" y="134.5">3</text>
<text x="321.7" y="137.1">4</text>
<text x="17.6" y="139.6">7</text>
<text x="17.6" y="142.1">8</text>
<text x="128.7" y="139.6">5</text>
<text x="128.7" y="142.1">6</text>
<text x="210.6" y="139.6">6</text>
<text x="210.6" y="142.1">7</text>
<text x="321.7" y="139.6">5</text>
<text x="321.7" y="142.1">6</text>
<text x="16.8" y="147.2">10</text>
<text x="16.8" y="149.8">11</text>
<text x="17.6" y="144.7">9</text>
<text x="128.7" y="147.2">1</text>
<text x="209.9" y="149.8">10</text>
<text x="210.6" y="144.7">8</text>
<text x="210.6" y="147.2">9</text>
<text x="321.7" y="147.2">1</text>
<text x="16.8" y="152.3">12</text>
<text x="128" y="154.8">15</text>
<text x="128.7" y="152.3">2</text>
<text x="321" y="154.8">15</text>
<text x="321.7" y="152.3">2</text>
<text x="139.6" y="160.9" transform="rotate(-90 139.6 160.9)">8</text>
<text x="332.6" y="160.9" transform="rotate(-90 332.6 160.9)">8</text>
</g>
<g font-size="1.5" fill="#006464">
<text x="132.5" y="123.1">DS</text>
<text x="132.5" y="125.6">D0</text>
<text x="140.8" y="124.4" transform="rotate(-90 140.8 124.4)">VCC</text>
<text x="143.6" y="125.6">Q7</text>
<text x="143.6" y="123.1">Q7</text>
<text x="325.6" y="123.1">DS</text>
<text x="325.6" y="125.6">D0</text>
<text x="333.9" y="124.4" transform="rotate(-90 333.9 124.4)">VCC</text>
<text x="336.6" y="125.6">Q7</text>
<text x="336.6" y="123.1">Q7</text>
<text x="132.5" y="128.1">D1</text>
<text x="132.5" y="130.7">D2</text>
<text x="325.6" y="128.1">D1</text>
<text x="325.6" y="130.7">D2</text>
<text x="132.5" y="135.8">D4</text>
<text x="132.5" y="133.2">D3</text>
<text x="325.6" y="135.8">D4</text>
<text x="325.6" y="133.2">D3</text>
<text x="132.5" y="138.3">D5</text>
<text x="132.5" y="140.8">D6</text>
<text x="132.5" y="143.4">D7</text>
<text x="325.6" y="138.3">D5</text>
<text x="325.6" y="140.8">D6</text>
<text x="325.6" y="143.4">D7</text>
<text x="132.5" y="148.5">PL</text>
<text x="325.6" y="148.5">PL</text>
<text x="132.5" y="153.5">CP</text>
<text x="325.6" y="153.5">CP</text>
<text x="132.5" y="156.1">CE</text>
<text x="140.8" y="157" transform="rotate(-90 140.8 157)">GND</text>
<text x="325.6" y="156.1">CE</text>
<text x="333.9" y="157" transform="rotate(-90 333.9 157)">GND</text>
</g>
<g font-size="1.5" fill="#840000">
<text x="301" y="268.1">Stern SAM CPU PPUC (CERN-OHL-S v2)</text>
<text x="300.9" y="273.8">File: sw_dedicated_1.kicad_sch</text>
<text x="300.9" y="271.1">Sheet: /Dedicated switches 1-16/</text>
<text x="300.9" y="281.2">Size: A3</text>
<text x="322.9" y="281.2">Date: 2026-10-06</text>
<text x="386" y="281.2">Rev: 0.2</text>
<text x="300.9" y="284">KiCad E.D.A. 10.0.6</text>
<text x="385.9" y="284">Id: 8/13</text>
</g>
<g font-size="1.3" fill="#840000">
<text x="35" y="12">1</text>
<text x="85" y="12">2</text>
<text x="135" y="12">3</text>
<text x="185" y="12">4</text>
<text x="235" y="12">5</text>
<text x="285" y="12">6</text>
<text x="335" y="12">7</text>
<text x="385" y="12">8</text>
<text x="10.3" y="36">A</text>
<text x="408.3" y="36">A</text>
<text x="10.2" y="86">B</text>
<text x="408.2" y="86">B</text>
<text x="10.2" y="136">C</text>
<text x="408.2" y="136">C</text>
<text x="10.2" y="186">D</text>
<text x="408.2" y="186">D</text>
<text x="10.3" y="236">E</text>
<text x="408.3" y="236">E</text>
<text x="10.3" y="286">F</text>
<text x="35" y="287">1</text>
<text x="85" y="287">2</text>
<text x="135" y="287">3</text>
<text x="185" y="287">4</text>
<text x="235" y="287">5</text>
<text x="285" y="287">6</text>
<text x="335" y="287">7</text>
<text x="385" y="287">8</text>
<text x="408.3" y="286">F</text>
</g>
</svg>
